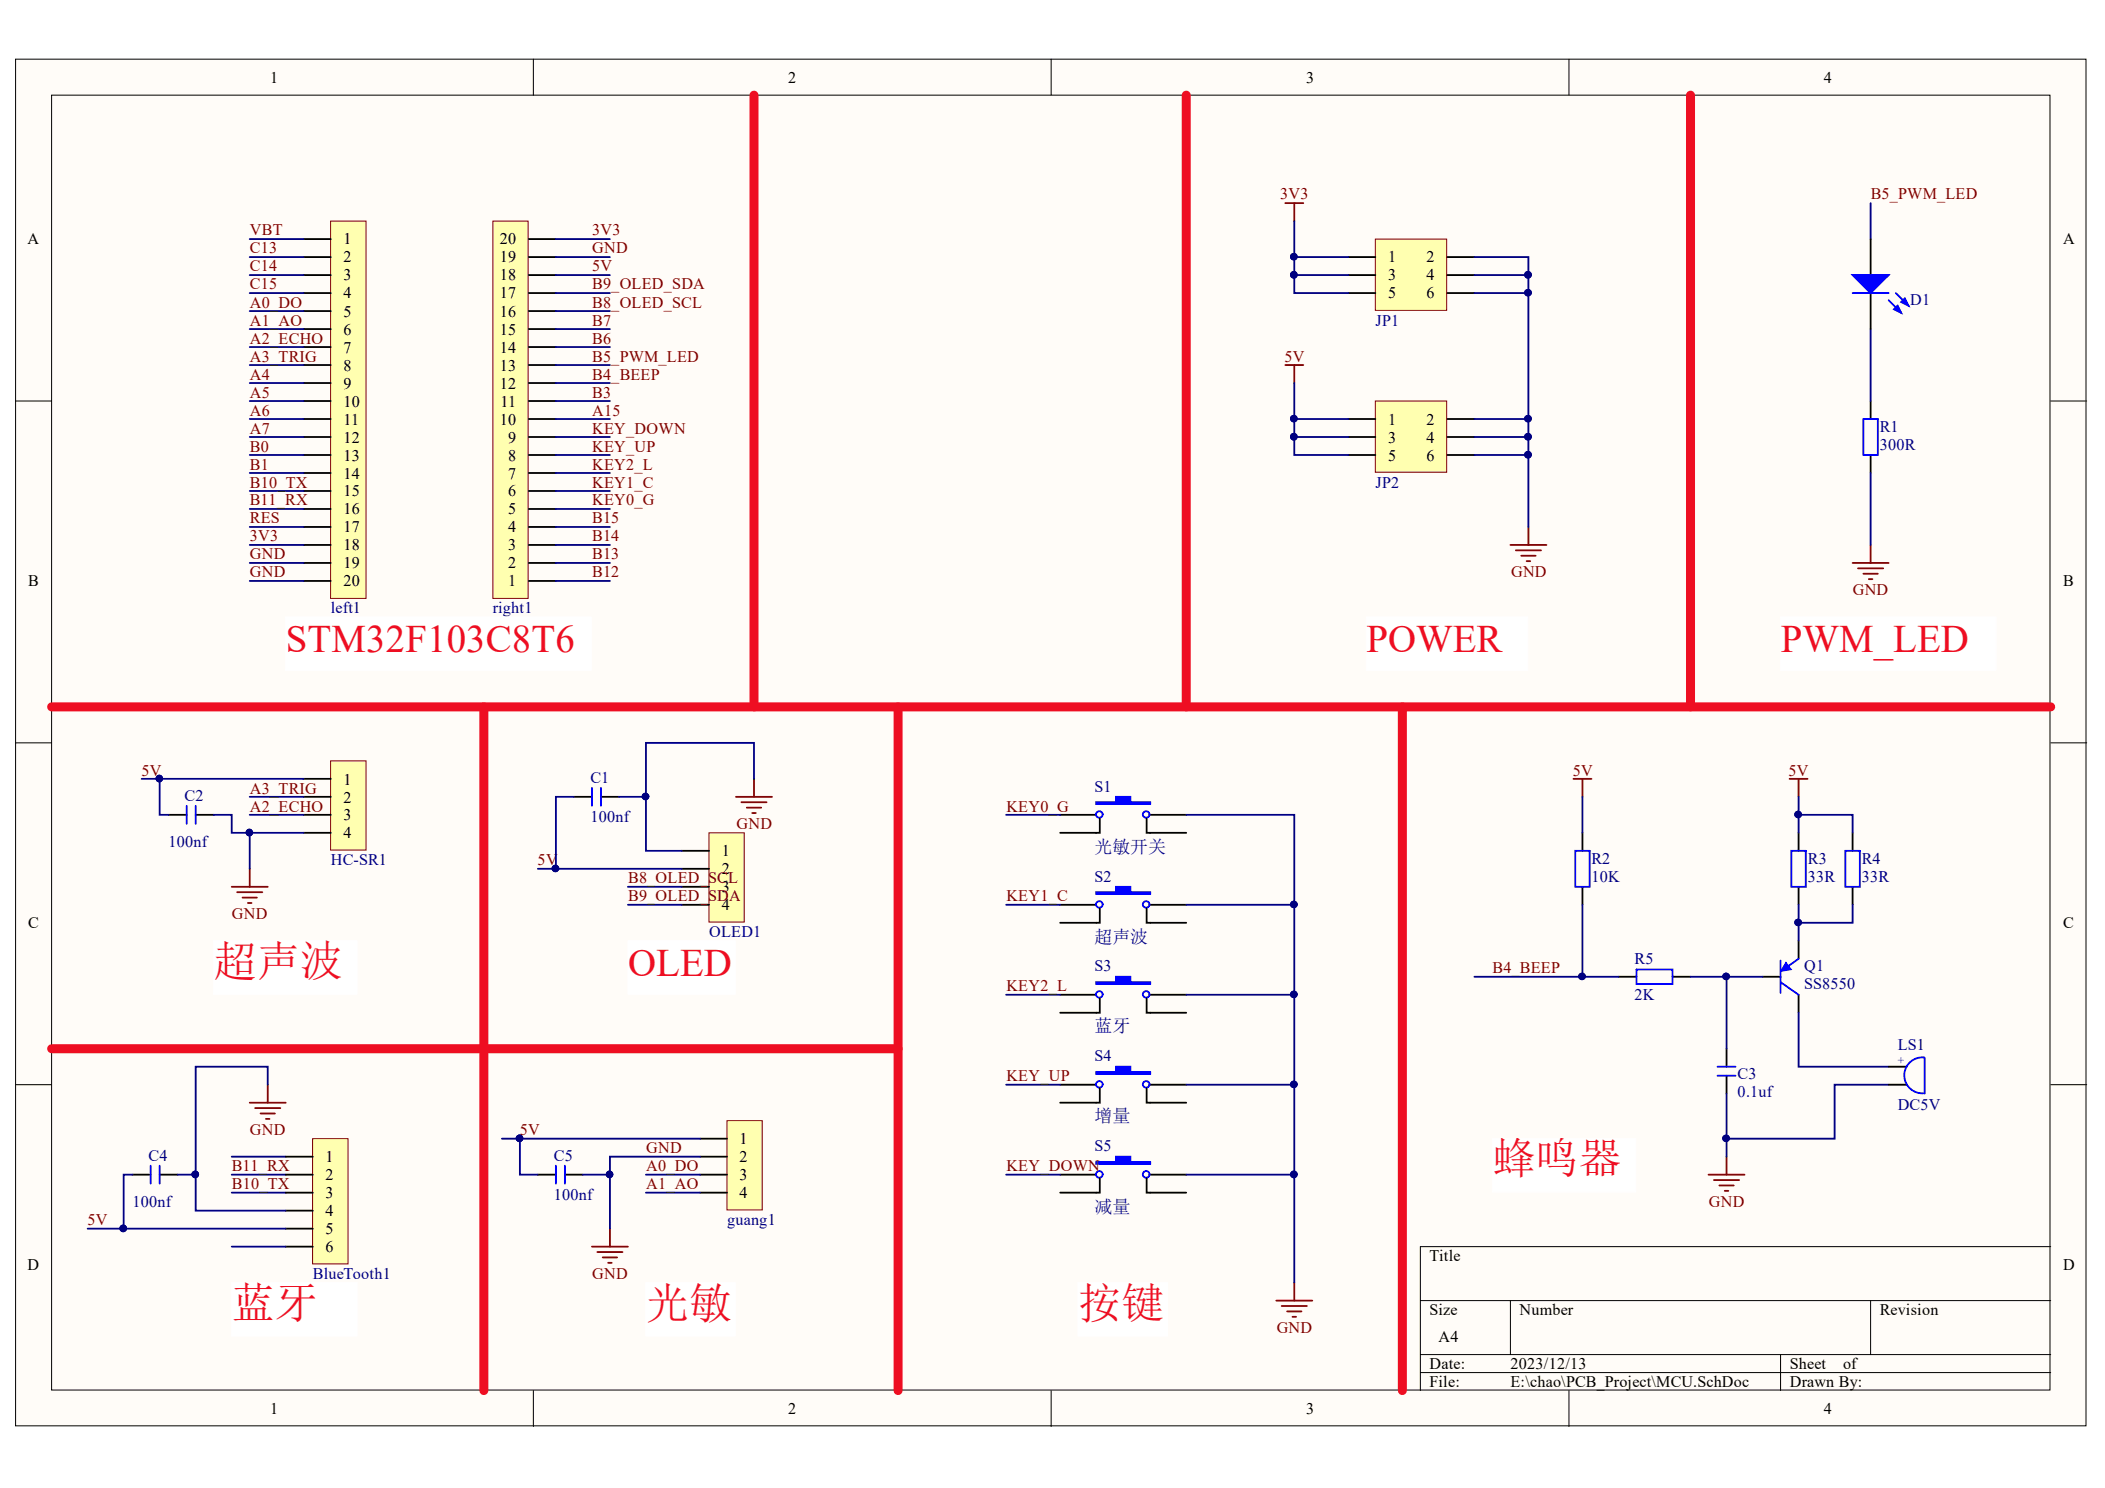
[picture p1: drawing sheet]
<svg xmlns="http://www.w3.org/2000/svg" width="297mm" height="210mm" viewBox="0 0 297 210" stroke-linecap="round" stroke-linejoin="round" font-family="sans-serif">
<g fill="#fffcf8" stroke="#000" stroke-width=".14">
<path d="M2.2 8.3h292.2v192.8h-292.2z"/>
<path d="M7.3 13.4h282v182.7h-282z"/>
</g>
<g fill="none" stroke="#000" stroke-width=".14">
<path d="M75.3 8.3v5.1M148.3 8.3v5.1M221.4 8.3v5.1M2.2 56.6h5.1M289.4 56.6h5.1M2.2 104.8h5.1M289.4 104.8h5.1M2.2 153h5.1M289.4 153h5.1M289.4 175.9h-89v20.3M75.3 196.2v5M148.3 196.2v5"/>
<path d="M200.4 183.5h89M200.4 191.1h89M200.4 193.6h89M213.1 183.5v7.6M221.4 196.2v5M251.3 191.1v5.1M264 183.5v7.6"/>
</g>
<path d="M46.6 31.2h5.1v53.2h-5.1z" fill="#ffffb0" stroke="#800000" stroke-width=".14"/>
<g fill="none" stroke="#000" stroke-width=".25">
<path d="M42.9 33.7h3.8M42.9 36.3h3.8M42.9 38.8h3.8M42.9 41.3h3.8M42.9 43.9h3.8M42.9 46.4h3.8M42.9 49h3.8M42.9 51.5h3.8M42.9 54h3.8M42.9 56.6h3.8M42.9 59.1h3.8M42.9 61.6h3.8"/>
<path d="M42.9 64.2h3.8M42.9 66.7h3.8M42.9 69.3h3.8M42.9 71.8h3.8M42.9 74.3h3.8M42.9 76.9h3.8M42.9 79.4h3.8M42.9 81.9h3.8"/>
</g>
<path d="M69.5 31.2h5v53.2h-5z" fill="#ffffb0" stroke="#800000" stroke-width=".14"/>
<g fill="none" stroke="#000" stroke-width=".25">
<path d="M74.6 38.8h3.8M74.6 36.3h3.8M74.6 33.7h3.8M74.6 59.1h3.8M74.6 56.6h3.8M74.6 54h3.8M74.6 51.5h3.8M74.6 49h3.8M74.6 46.4h3.8M74.6 43.9h3.8M74.6 41.3h3.8M74.6 79.4h3.8"/>
<path d="M74.6 76.9h3.8M74.6 74.3h3.8M74.6 71.8h3.8M74.6 69.3h3.8M74.6 66.7h3.8M74.6 64.2h3.8M74.6 61.6h3.8M74.6 81.9h3.8"/>
</g>
<path d="M100 117.5h5v12.6h-5z" fill="#ffffb0" stroke="#800000" stroke-width=".14"/>
<path d="M96.2 120h3.8M96.2 122.6h3.8M96.2 125.1h3.8M96.2 127.6h3.8" fill="none" stroke="#000" stroke-width=".25"/>
<path d="M102.6 158.1h5v12.6h-5z" fill="#ffffb0" stroke="#800000" stroke-width=".14"/>
<path d="M98.8 160.6h3.8M98.8 163.2h3.8M98.8 165.7h3.8M98.8 168.2h3.8" fill="none" stroke="#000" stroke-width=".25"/>
<path d="M46.6 107.3h5.1v12.6h-5.1z" fill="#ffffb0" stroke="#800000" stroke-width=".14"/>
<path d="M42.9 109.9h3.8M42.9 112.4h3.8M42.9 114.9h3.8M42.9 117.5h3.8M149.6 114.9h5.1M162.3 114.9h5.1" fill="none" stroke="#000" stroke-width=".25"/>
<path d="M154.7 113.2h2.8v-.8h2v.8h2.8v.2h-7.6z" fill-rule="evenodd" fill="#00f"/>
<g fill="none" stroke="#00f" stroke-width=".25">
<path d="M154.7 113.2h2.8v-.8h2v.8h2.8v.2h-7.6z"/>
<circle cx="155.1" cy="114.9" r=".46"/>
<circle cx="161.7" cy="114.9" r=".46"/>
</g>
<path d="M155.2 115.5v2h-5.6M161.8 115.5v2h5.6M149.6 127.6h5.1M162.3 127.6h5.1" fill="none" stroke="#000" stroke-width=".25"/>
<path d="M154.7 125.9h2.8v-.8h2v.8h2.8v.2h-7.6z" fill-rule="evenodd" fill="#00f"/>
<g fill="none" stroke="#00f" stroke-width=".25">
<path d="M154.7 125.9h2.8v-.8h2v.8h2.8v.2h-7.6z"/>
<circle cx="155.1" cy="127.6" r=".46"/>
<circle cx="161.7" cy="127.6" r=".46"/>
</g>
<path d="M155.2 128.1v2.1h-5.6M161.8 128.1v2.1h5.6M149.6 140.3h5.1M162.3 140.3h5.1" fill="none" stroke="#000" stroke-width=".25"/>
<path d="M154.7 138.5h2.8v-.7h2v.7h2.8v.3h-7.6z" fill-rule="evenodd" fill="#00f"/>
<g fill="none" stroke="#00f" stroke-width=".25">
<path d="M154.7 138.5h2.8v-.7h2v.7h2.8v.3h-7.6z"/>
<circle cx="155.1" cy="140.3" r=".46"/>
<circle cx="161.7" cy="140.3" r=".46"/>
</g>
<path d="M149.6 153h5.1M155.2 140.8v2.1h-5.6M161.8 140.8v2.1h5.6M162.3 153h5.1" fill="none" stroke="#000" stroke-width=".25"/>
<path d="M154.7 151.2h2.8v-.7h2v.7h2.8v.3h-7.6z" fill-rule="evenodd" fill="#00f"/>
<g fill="none" stroke="#00f" stroke-width=".25">
<path d="M154.7 151.2h2.8v-.7h2v.7h2.8v.3h-7.6z"/>
<circle cx="155.1" cy="153" r=".46"/>
<circle cx="161.7" cy="153" r=".46"/>
</g>
<path d="M155.2 153.5v2.1h-5.6M161.8 153.5v2.1h5.6M149.6 165.7h5.1M162.3 165.7h5.1" fill="none" stroke="#000" stroke-width=".25"/>
<path d="M154.7 163.9h2.8v-.7h2v.7h2.8v.3h-7.6z" fill-rule="evenodd" fill="#00f"/>
<g fill="none" stroke="#00f" stroke-width=".25">
<path d="M251.3 135.5v4.6M251.3 138.5l2.5 1.8M252.8 120h2v5.1h-2zM253.8 135.2l-1.8 1.3M242.4 151.7h2.5M242.4 150.5h2.5M154.7 163.9h2.8v-.7h2v.7h2.8v.3h-7.6z"/>
<circle cx="155.1" cy="165.7" r=".47"/>
<circle cx="161.7" cy="165.7" r=".47"/>
</g>
<path d="M253.8 117.5v2.5M248.7 137.8h2.6M253.8 125.1v2.5M253.8 132.7v2.5M243.6 147.9v2.6M243.6 151.7v2.6M253.8 140.3v2.6M155.2 166.2v2h-5.6M161.8 166.2v2h5.6" fill="none" stroke="#000" stroke-width=".25"/>
<path d="M252 135.8l.8 1-1.5 .2z" fill="#00f"/>
<path d="M252 135.8l.8 1-1.5 .2z" fill="none" stroke="#00f" stroke-width=".14"/>
<path d="M222 109.9h2.6M223.3 109.9v2.5M252.5 109.9h2.6M253.8 109.9v2.5M241.1 165.7h5.1M241.9 166.5h3.5M242.6 167.2h2M243.4 168h.5M243.6 163.2v2.5" fill="none" stroke="#800000" stroke-width=".25"/>
<path d="M223.3 117.5v2.5M261.4 117.5v2.5M223.3 125.1v2.5M228.4 137.8h2.5M236 137.8h2.6M261.4 125.1v2.5" fill="none" stroke="#000" stroke-width=".25"/>
<path d="M222.3 120h2v5.1h-2zM230.9 136.8h5.1v2h-5.1zM260.4 120h2v5.1h-2z" fill="none" stroke="#00f" stroke-width=".25"/>
<g fill="none" stroke="#000080" stroke-width=".25">
<path d="M35.2 33.7h7.7M35.2 36.3h7.7M35.2 38.8h7.7M78.4 33.7h7.7M78.4 36.3h7.7M78.4 38.8h7.7M35.2 41.3h7.7M35.2 43.9h7.7M35.2 46.4h7.7M35.2 49h7.7M35.2 51.5h7.7M35.2 54h7.7"/>
<path d="M35.2 56.6h7.7M35.2 59.1h7.7M78.4 41.3h7.7M78.4 43.9h7.7M78.4 46.4h7.7M78.4 49h7.7M78.4 51.5h7.7M78.4 54h7.7M78.4 56.6h7.7M78.4 59.1h7.7M35.2 61.6h7.7M35.2 64.2h7.7"/>
<path d="M35.2 66.7h7.7M35.2 69.3h7.7M35.2 71.8h7.7M35.2 74.3h7.7M35.2 76.9h7.7M35.2 79.4h7.7M78.4 61.6h7.7M78.4 64.2h7.7M78.4 66.7h7.7M78.4 69.3h7.7M78.4 71.8h7.7M78.4 74.3h7.7"/>
<path d="M78.4 76.9h7.7M78.4 79.4h7.7M35.2 81.9h7.7M78.4 81.9h7.7M35.2 112.4h7.7M35.2 114.9h7.7M223.3 112.4v5.1M253.8 112.4v5.1M253.8 114.9h7.6v2.6M88.6 125.1h7.6M88.6 127.6h7.6M208.1 137.8h15.2"/>
<path d="M223.3 127.6v10.2h5.1M238.6 137.8h5M248.7 137.8h-5.1v10.1M253.8 127.6v5.1M261.4 127.6v2.6h-7.6M253.8 142.9v7.6h12.7M266.5 153h-7.6v7.6h-15.3M32.7 165.7h7.6M32.7 168.2h7.6M32.7 163.2h7.6M91.1 165.7h7.7M91.1 168.2h7.7"/>
</g>
<g fill="#000080" stroke="#000080" stroke-width=".14">
<circle cx="253.7" cy="114.9" r=".46"/>
<circle cx="253.7" cy="130.1" r=".46"/>
<circle cx="243.6" cy="160.6" r=".46"/>
<circle cx="243.6" cy="137.7" r=".46"/>
<circle cx="223.2" cy="137.7" r=".46"/>
<circle cx="73.3" cy="160.6" r=".46"/>
</g>
<path d="M44.1 160.6h5v17.7h-5z" fill="#ffffb0" stroke="#800000" stroke-width=".14"/>
<path d="M264 56.6v2.5M264 64.2v2.5M40.3 163.2h3.8M40.3 165.7h3.8M40.3 168.2h3.8M40.3 170.8h3.8M40.3 173.3h3.8M40.3 175.9h3.8" fill="none" stroke="#000" stroke-width=".25"/>
<g fill="none" stroke="#000080" stroke-width=".25">
<path d="M264 28.7v5M264 46.4v10.2M264 66.7v10.2M142 114.9h7.6M167.4 114.9h15.2v66M142 127.6h7.6M167.4 127.6h15.2M142 140.3h7.6M142 153h7.6M167.4 140.3h15.2M167.4 153h15.2M32.7 175.9h7.6"/>
<path d="M142 165.7h7.6M167.4 165.7h15.2"/>
</g>
<path d="M262.9 59.1h2.1v5.1h-2.1z" fill="none" stroke="#00f" stroke-width=".25"/>
<path d="M261.4 79.4h5.1M264 76.9v2.5M262.2 80.2h3.5M262.9 80.9h2.1M263.7 81.7h.5M180.1 183.5h5.1M180.9 184.2h3.5M181.6 185h2.1M182.4 185.8h.5M182.6 180.9v2.6" fill="none" stroke="#800000" stroke-width=".25"/>
<g fill="#000080" stroke="#000080" stroke-width=".14">
<circle cx="182.6" cy="127.6" r=".46"/>
<circle cx="182.6" cy="140.3" r=".46"/>
<circle cx="182.6" cy="153" r=".46"/>
<circle cx="182.6" cy="165.7" r=".47"/>
</g>
<path d="M194.1 33.7h10v10.1h-10z" fill="#ffffb0" stroke="#800000" stroke-width=".14"/>
<path d="M190.3 36.3h3.8M190.3 38.8h3.8M204.2 36.3h3.9M204.2 38.8h3.9M190.3 41.3h3.8M204.2 41.3h3.9" fill="none" stroke="#000" stroke-width=".25"/>
<path d="M194.1 56.6h10v10h-10z" fill="#ffffb0" stroke="#800000" stroke-width=".14"/>
<path d="M264 33.7v5.1M190.3 59.1h3.8M204.2 59.1h3.9M264 41.3v5.1M190.3 61.6h3.8M190.3 64.2h3.8M204.2 61.6h3.9M204.2 64.2h3.9M266.5 150.5h2.5M266.5 153h2.5" fill="none" stroke="#000" stroke-width=".25"/>
<path d="M181.4 28.7h2.5M182.6 28.7v2.5M181.4 51.5h2.5M182.6 51.5v2.5M213.1 76.9h5.1M213.9 77.6h3.6M214.7 78.4h2M215.4 79.2h.5M215.7 74.3v2.6" fill="none" stroke="#800000" stroke-width=".25"/>
<g fill="none" stroke="#000080" stroke-width=".25">
<path d="M182.6 31.2v5.1h7.7M182.6 36.3v5h7.7M182.6 38.8h7.7M208.1 36.3h7.6v38M208.1 38.8h7.6M182.6 54v10.2h7.7M182.6 59.1h7.7M208.1 41.3h7.6M208.1 59.1h7.6M182.6 61.6h7.7M208.1 61.6h7.6M208.1 64.2h7.6"/>
<path d="M243.6 154.3v8.9"/>
</g>
<g fill="#000080" stroke="#000080" stroke-width=".14">
<circle cx="215.6" cy="38.8" r=".47"/>
<circle cx="215.6" cy="41.3" r=".46"/>
<circle cx="215.6" cy="59.1" r=".46"/>
<circle cx="215.6" cy="61.6" r=".47"/>
<circle cx="215.6" cy="64.1" r=".47"/>
<circle cx="182.6" cy="36.2" r=".46"/>
<circle cx="182.6" cy="38.8" r=".47"/>
<circle cx="182.6" cy="59.1" r=".46"/>
<circle cx="182.6" cy="61.6" r=".47"/>
<circle cx="243.6" cy="160.6" r=".46"/>
</g>
<path d="M106.4 13.4v86.3M167.4 13.4v86.3M238.6 13.4v86.3M7.3 99.7h282.1M68.3 99.7v96.5M126.7 99.7v96.5M197.9 99.7v96.5M7.3 147.9h119.4" fill="none" stroke="#ee0e22" stroke-width="1.3"/>
<g fill="#fff" stroke="#fff" stroke-width=".14">
<path d="M40.3 87h43.1v7.6h-43.1z"/>
<path d="M192.8 87h22.8v7.6h-22.8z"/>
<path d="M251.3 87h30.4v7.6h-30.4z"/>
<path d="M30.1 132.7h20.3v7.5h-20.3z"/>
<path d="M88.6 132.7h15.2v7.5h-15.2z"/>
<path d="M32.7 180.9h17.7v7.6h-17.7z"/>
<path d="M91.1 180.9h12.7v7.6h-12.7z"/>
<path d="M152.1 180.9h12.6v7.6h-12.6z"/>
<path d="M210.6 160.6h20.2v7.5h-20.2z"/>
</g>
<path d="M271.5 149.2a2.54 2.54 0 0 0-2.8 2.4 2.54 2.54 0 0 0 2.7 2.6M271.6 149.2v5.1" fill="none" stroke="#00f" stroke-width=".25"/>
<path d="M261.4 38.8h5.1l-2.5 2.5z" fill="#00f"/>
<path d="M261.4 38.8h5.1l-2.5 2.5zM266.5 42.4l1.8 1.7M267.5 41.3l1.8 1.8" fill="none" stroke="#00f" stroke-width=".25"/>
<path d="M267.3 43.6l.5-.5 .5 1z" fill="#00f"/>
<path d="M267.3 43.6l.5-.5 .5 1z" fill="none" stroke="#00f" stroke-width=".25"/>
<path d="M268.3 42.6l.5-.5 .5 1z" fill="#00f"/>
<path d="M261.4 41.3h5.1M268.3 42.6l.5-.5 .5 1zM26.3 113.7v2.5M27.6 113.7v2.5M83.5 111.1v2.6M84.8 111.1v2.6M21.3 164.4v2.6M22.5 164.4v2.6M78.4 164.4v2.6M79.7 164.4v2.6" fill="none" stroke="#00f" stroke-width=".25"/>
<path d="M23.8 114.9h2.5M27.6 114.9h2.6M81 112.4h2.5M84.8 112.4h2.5M18.7 165.7h2.6M22.5 165.7h2.6M75.9 165.7h2.5M79.7 165.7h2.6" fill="none" stroke="#000" stroke-width=".25"/>
<g fill="none" stroke="#000080" stroke-width=".25">
<path d="M20 109.9h22.9M22.5 109.9v5h1.3M30.2 114.9h2.5v2.6h10.2M35.2 117.5v5.1M81 112.4h-2.6v10.2M91.1 112.4v7.6h5.1M106.4 109.9v-5.1h-15.3v7.6h-3.8M75.9 122.6h20.3M37.8 153v-2.5h-10.2v15.2h-2.5M12.4 173.3h27.9M18.7 165.7h-1.3v7.6M27.6 165.7v5.1h12.7"/>
<path d="M70.8 160.6h28M73.4 160.6v5.1h2.5M82.3 165.7h3.8v7.6M98.8 163.2h-12.7v2.5"/>
</g>
<g fill="#000080" stroke="#000080" stroke-width=".14">
<circle cx="22.5" cy="109.8" r=".46"/>
<circle cx="35.2" cy="117.4" r=".46"/>
<circle cx="17.4" cy="173.3" r=".47"/>
<circle cx="27.5" cy="165.7" r=".47"/>
<circle cx="73.3" cy="160.6" r=".46"/>
<circle cx="86" cy="165.7" r=".46"/>
<circle cx="78.4" cy="122.5" r=".46"/>
<circle cx="91.1" cy="112.4" r=".46"/>
</g>
<g fill="none" stroke="#800000" stroke-width=".25">
<path d="M103.9 112.4h5M104.6 113.2h3.6M105.4 113.9h2M106.1 114.7h.6M106.4 109.9v2.5M32.7 125.1h5.1M33.5 125.9h3.5M34.2 126.6h2.1M35 127.4h.5M35.2 122.6v2.5M35.2 155.6h5.1M36 156.3h3.6"/>
<path d="M36.8 157.1h2M37.5 157.8h.5M37.8 153v2.6M83.5 175.9h5.1M84.3 176.6h3.5M85 177.4h2.1M85.8 178.1h.5M86.1 173.3v2.6"/>
</g>
<g font-size="6.1" fill="#ee0e22">
<text x="30.2" y="137.6">超声波</text>
<text x="210.6" y="165.5">蜂鸣器</text>
<text x="32.7" y="185.9">蓝牙</text>
<text x="91.2" y="185.9">光敏</text>
<text x="152.2" y="185.9">按键</text>
</g>
<g font-size="5.5" fill="#ee0e22">
<text x="40.3" y="91.9">STM32F103C8T6</text>
<text x="192.8" y="91.9">POWER</text>
<text x="251.3" y="91.9">PWM_LED</text>
<text x="88.6" y="137.6">OLED</text>
</g>
<g font-size="2.5" fill="#000080">
<text x="154.4" y="120.3">光敏开关</text>
<text x="154.4" y="133">超声波</text>
<text x="154.4" y="145.6">蓝牙</text>
<text x="154.4" y="158.3">增量</text>
<text x="154.4" y="171.1">减量</text>
</g>
<g font-size="2.3">
<text x="38.1" y="11.7">1</text>
<text x="111.2" y="11.7">2</text>
<text x="184.3" y="11.7">3</text>
<text x="257.4" y="11.7">4</text>
<text x="3.9" y="34.5">A</text>
<text x="48.5" y="34.5">1</text>
<text x="70.5" y="34.5">20</text>
<text x="291.1" y="34.5">A</text>
<text x="48.5" y="37">2</text>
<text x="48.5" y="39.5">3</text>
<text x="70.5" y="39.5">18</text>
<text x="70.5" y="37">19</text>
<text x="195.9" y="37">1</text>
<text x="195.9" y="39.5">3</text>
<text x="201.3" y="37">2</text>
<text x="201.3" y="39.5">4</text>
<text x="48.5" y="42.1">4</text>
<text x="48.5" y="44.7">5</text>
<text x="48.5" y="47.2">6</text>
<text x="70.5" y="47.2">15</text>
<text x="70.5" y="44.7">16</text>
<text x="70.5" y="42.1">17</text>
<text x="195.9" y="42.1">5</text>
<text x="201.3" y="42.1">6</text>
<text x="48.5" y="49.8">7</text>
<text x="48.5" y="52.3">8</text>
<text x="70.5" y="52.3">13</text>
<text x="70.5" y="49.8">14</text>
<text x="48.5" y="54.8">9</text>
<text x="48.5" y="57.4">10</text>
<text x="48.5" y="59.9">11</text>
<text x="70.5" y="59.9">10</text>
<text x="70.5" y="54.8">12</text>
<text x="70.6" y="57.4">11</text>
<text x="195.9" y="59.9">1</text>
<text x="201.3" y="59.9">2</text>
<text x="48.5" y="62.4">12</text>
<text x="48.5" y="65">13</text>
<text x="71.7" y="65">8</text>
<text x="71.7" y="62.4">9</text>
<text x="195.9" y="62.4">3</text>
<text x="195.9" y="65">5</text>
<text x="201.3" y="62.4">4</text>
<text x="201.3" y="65">6</text>
<text x="48.5" y="67.5">14</text>
<text x="48.5" y="70">15</text>
<text x="71.7" y="70">6</text>
<text x="71.7" y="67.5">7</text>
<text x="48.5" y="72.6">16</text>
<text x="48.5" y="75.1">17</text>
<text x="48.5" y="77.6">18</text>
<text x="71.7" y="77.6">3</text>
<text x="71.7" y="75.1">4</text>
<text x="71.7" y="72.6">5</text>
<text x="4" y="82.7">B</text>
<text x="48.5" y="80.2">19</text>
<text x="48.5" y="82.7">20</text>
<text x="71.7" y="82.7">1</text>
<text x="71.7" y="80.2">2</text>
<text x="291.1" y="82.7">B</text>
<text x="48.5" y="110.7">1</text>
<text x="48.5" y="113.2">2</text>
<text x="48.5" y="115.7">3</text>
<text x="48.5" y="118.3">4</text>
<text x="101.8" y="120.8">1</text>
<text x="101.8" y="123.3">2</text>
<text x="101.8" y="125.9">3</text>
<text x="4" y="130.9">C</text>
<text x="101.8" y="128.4">4</text>
<text x="291.1" y="130.9">C</text>
<text x="104.4" y="161.4">1</text>
<text x="45.9" y="164">1</text>
<text x="45.9" y="166.5">2</text>
<text x="104.4" y="164">2</text>
<text x="104.4" y="166.5">3</text>
<text x="45.9" y="169">3</text>
<text x="45.9" y="171.6">4</text>
<text x="104.4" y="169">4</text>
<text x="3.9" y="179.2">D</text>
<text x="45.9" y="174.1">5</text>
<text x="45.9" y="176.7">6</text>
<text x="201.7" y="177.9">Title</text>
<text x="291.1" y="179.2">D</text>
<text x="201.7" y="185.5">Size</text>
<text x="214.4" y="185.5">Number</text>
<text x="265.2" y="185.5">Revision</text>
<text x="203" y="189.3">A4</text>
<text x="201.7" y="193.1">Date:</text>
<text x="201.7" y="195.7">File:</text>
<text x="213.1" y="193.1">2023/12/13</text>
<text x="213.1" y="195.7">E:\chao\PCB_Project\MCU.SchDoc</text>
<text x="252.6" y="193.1">Sheet</text>
<text x="252.6" y="195.7">Drawn By:</text>
<text x="260.1" y="193.1">of</text>
<text x="38.1" y="199.5">1</text>
<text x="111.2" y="199.5">2</text>
<text x="184.3" y="199.5">3</text>
<text x="257.4" y="199.5">4</text>
</g>
<g font-size="2.3" fill="#800000">
<text x="180.7" y="28.1">3V3</text>
<text x="264" y="28.1">B5_PWM_LED</text>
<text x="35.3" y="33.2">VBT</text>
<text x="35.3" y="35.7">C13</text>
<text x="83.6" y="35.7">GND</text>
<text x="83.6" y="33.2">3V3</text>
<text x="35.3" y="38.3">C14</text>
<text x="35.3" y="40.8">C15</text>
<text x="83.6" y="40.8">B9_OLED_SDA</text>
<text x="83.6" y="38.3">5V</text>
<text x="35.3" y="43.4">A0_DO</text>
<text x="35.3" y="46">A1_AO</text>
<text x="83.6" y="46">B7</text>
<text x="83.6" y="43.4">B8_OLED_SCL</text>
<text x="35.3" y="48.5">A2_ECHO</text>
<text x="35.3" y="51">A3_TRIG</text>
<text x="35.3" y="53.6">A4</text>
<text x="83.6" y="53.6">B4_BEEP</text>
<text x="83.6" y="51">B5_PWM_LED</text>
<text x="83.6" y="48.5">B6</text>
<text x="181.3" y="51">5V</text>
<text x="35.3" y="56.1">A5</text>
<text x="35.3" y="58.6">A6</text>
<text x="83.6" y="58.6">A15</text>
<text x="83.6" y="56.1">B3</text>
<text x="35.3" y="61.2">A7</text>
<text x="35.3" y="63.7">B0</text>
<text x="83.6" y="63.7">KEY_UP</text>
<text x="83.6" y="61.2">KEY_DOWN</text>
<text x="35.3" y="66.2">B1</text>
<text x="35.3" y="68.8">B10_TX</text>
<text x="35.3" y="71.3">B11_RX</text>
<text x="83.6" y="71.3">KEY0_G</text>
<text x="83.6" y="68.8">KEY1_C</text>
<text x="83.6" y="66.2">KEY2_L</text>
<text x="35.3" y="73.8">RES</text>
<text x="35.3" y="76.4">3V3</text>
<text x="83.6" y="76.4">B14</text>
<text x="83.6" y="73.8">B15</text>
<text x="35.3" y="78.9">GND</text>
<text x="35.3" y="81.4">GND</text>
<text x="83.6" y="81.4">B12</text>
<text x="83.6" y="78.9">B13</text>
<text x="213.2" y="81.4">GND</text>
<text x="261.4" y="84">GND</text>
<text x="20" y="109.4">5V</text>
<text x="35.3" y="111.9">A3_TRIG</text>
<text x="221.9" y="109.4">5V</text>
<text x="252.4" y="109.4">5V</text>
<text x="35.3" y="114.5">A2_ECHO</text>
<text x="103.9" y="117">GND</text>
<text x="142" y="114.5">KEY0_G</text>
<text x="75.9" y="122.1">5V</text>
<text x="88.6" y="124.6">B8_OLED_SCL</text>
<text x="32.7" y="129.7">GND</text>
<text x="88.6" y="127.1">B9_OLED_SDA</text>
<text x="142" y="127.1">KEY1_C</text>
<text x="210.6" y="137.3">B4_BEEP</text>
<text x="142" y="139.8">KEY2_L</text>
<text x="142" y="152.5">KEY_UP</text>
<text x="35.3" y="160.1">GND</text>
<text x="73.3" y="160.1">5V</text>
<text x="32.7" y="165.2">B11_RX</text>
<text x="32.7" y="167.8">B10_TX</text>
<text x="91.2" y="162.6">GND</text>
<text x="91.2" y="165.2">A0_DO</text>
<text x="91.2" y="167.8">A1_AO</text>
<text x="142" y="165.2">KEY_DOWN</text>
<text x="12.3" y="172.9">5V</text>
<text x="241.1" y="170.3">GND</text>
<text x="83.6" y="180.5">GND</text>
<text x="180.2" y="188.1">GND</text>
</g>
<g font-size="2.3" fill="#000080">
<text x="194.1" y="46">JP1</text>
<text x="269.6" y="43.1">D1</text>
<text x="265.2" y="60.9">R1</text>
<text x="265.2" y="63.4">300R</text>
<text x="194.1" y="68.8">JP2</text>
<text x="46.7" y="86.5">left1</text>
<text x="69.5" y="86.5">right1</text>
<text x="26.1" y="113">C2</text>
<text x="83.3" y="110.4">C1</text>
<text x="154.4" y="111.7">S1</text>
<text x="23.8" y="119.5">100nf</text>
<text x="83.3" y="116">100nf</text>
<text x="46.7" y="122.1">HC-SR1</text>
<text x="154.4" y="124.4">S2</text>
<text x="224.6" y="121.8">R2</text>
<text x="224.6" y="124.4">10K</text>
<text x="255.1" y="121.8">R3</text>
<text x="255.1" y="124.4">33R</text>
<text x="262.7" y="121.8">R4</text>
<text x="262.7" y="124.4">33R</text>
<text x="100.1" y="132.2">OLED1</text>
<text x="154.4" y="137">S3</text>
<text x="230.7" y="136">R5</text>
<text x="254.6" y="137">Q1</text>
<text x="230.7" y="141.1">2K</text>
<text x="254.6" y="139.6">SS8550</text>
<text x="154.4" y="149.7">S4</text>
<text x="267.8" y="148.2">LS1</text>
<text x="245.2" y="152.2">C3</text>
<text x="245.2" y="154.8">0.1uf</text>
<text x="267.8" y="156.5">DC5V</text>
<text x="21" y="163.7">C4</text>
<text x="78.2" y="163.7">C5</text>
<text x="154.4" y="162.4">S5</text>
<text x="18.7" y="170.3">100nf</text>
<text x="78.2" y="169.3">100nf</text>
<text x="102.6" y="172.9">guang1</text>
<text x="44.2" y="180.5">BlueTooth1</text>
</g>
<text font-size="1.6" fill="#000080" x="267.8" y="150.1">+</text>
</svg>
